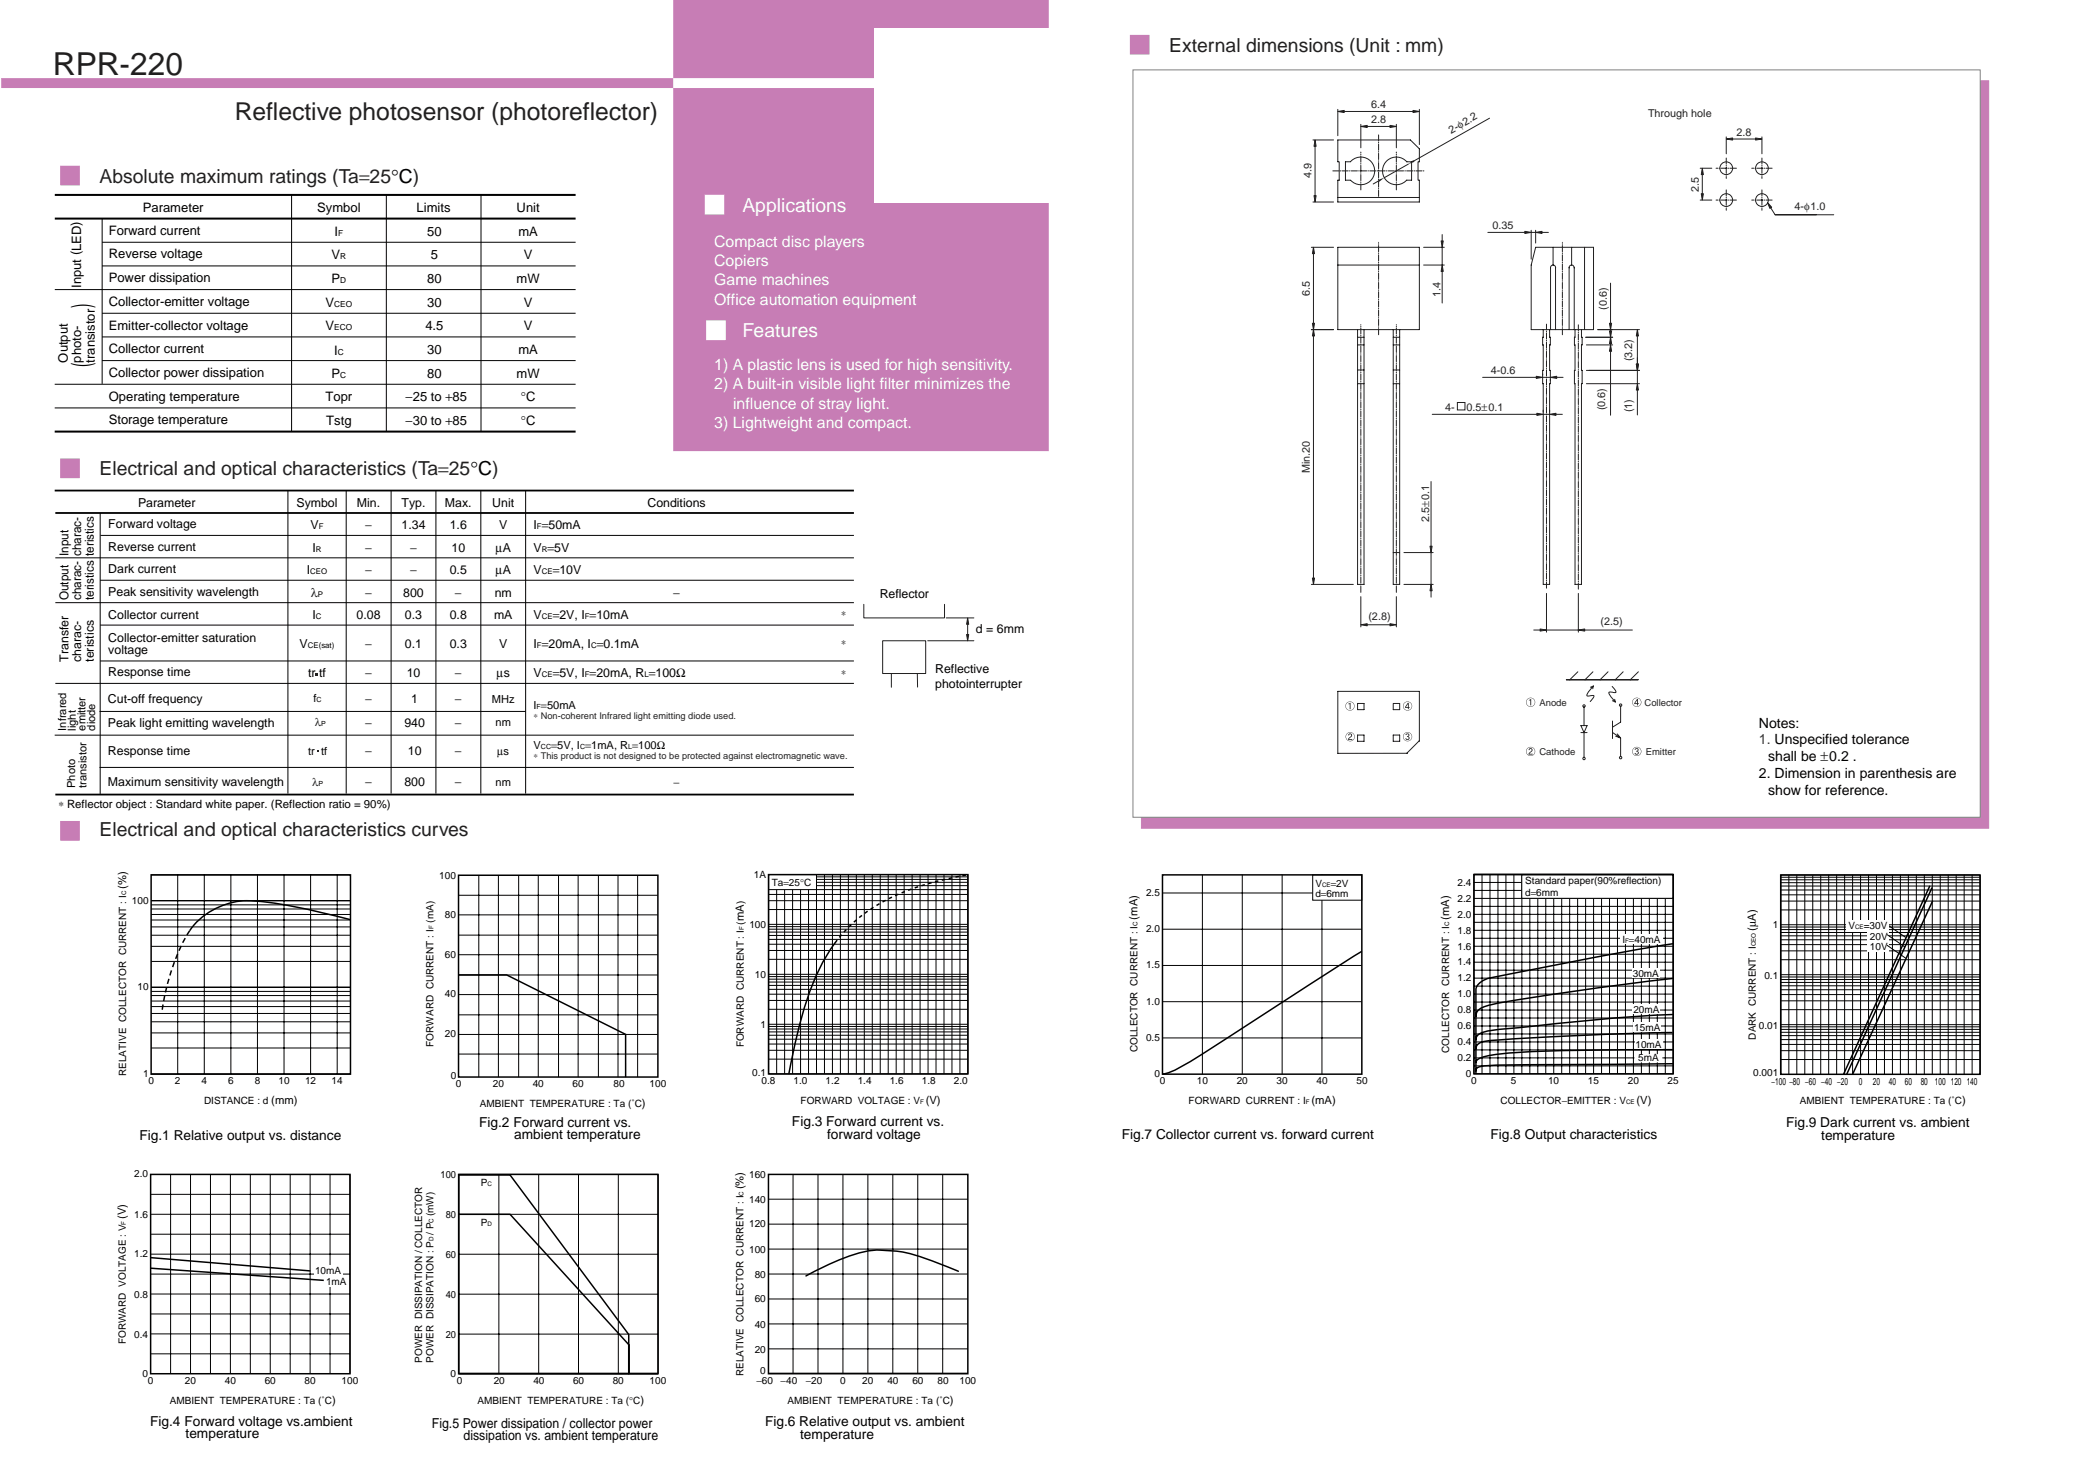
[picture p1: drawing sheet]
<svg xmlns="http://www.w3.org/2000/svg" width="420mm" height="297mm" viewBox="0 0 420 297" stroke-linecap="round" stroke-linejoin="round" font-family="sans-serif">
<path d="M.4 15.9h134.6v1.6h-134.6z" fill="#c77db5"/>
<path d="M.4 15.9h134.6v1.6h-134.6z" fill="none" stroke="#c77db5" stroke-width=".35"/>
<g fill="#c77db5" stroke="#c77db5" stroke-width=".35">
<path d="M135.3 -.1h75v90.5h-75z"/>
<path d="M12.2 33.4h3.6v3.6h-3.6z"/>
<path d="M12.2 92.2h3.6v3.6h-3.6z"/>
<path d="M12.2 164.9h3.6v3.6h-3.6z"/>
</g>
<g fill="#fff" stroke="#fff" stroke-width=".35">
<path d="M135.2 15.9h75.6v1.6h-75.6z"/>
<path d="M141.6 39.3h3.6v3.6h-3.6z"/>
<path d="M141.9 64.5h3.6v3.6h-3.6z"/>
</g>
<path d="M229 16.2h170v150h-170z" fill="#c77db5" stroke="#c77db5" stroke-width=".2"/>
<path d="M227.3 14h170v150h-170z" fill="#fff" stroke="#808285" stroke-width=".2"/>
<path d="M226.9 7.2h3.6v3.6h-3.6z" fill="#c77db5" stroke="#c77db5" stroke-width=".35"/>
<path d="M175.5 5.7h35v35h-35z" fill="#fff"/>
<g fill="#231f20">
<path d="M281.6 147.9a.85 .85 0 0 1 1.7 0 .85 .85 0 0 1-1.7 0zM281.5 147.9a.92 .92 0 0 0 1.8 0 .92 .92 0 0 0-1.8 0zM282.1 147.3l-.1 .2h.2a.21 .21 0 0 1 .3-.1 .21 .21 0 0 1 0 .3h-.2v.2h.2a.23 .23 0 0 1 .1 .4 .23 .23 0 0 1-.4-.1h-.2a.4 .4 0 0 0 .6 .3 .4 .4 0 0 0-.1-.7 .34 .34 0 0 0 .3-.5 .34 .34 0 0 0-.6-.1z"/>
<path d="M270.1 147.9a.85 .85 0 0 1 1.7 0 .85 .85 0 0 1-1.7 0zM270.6 147.3l-.1 .3h.2a.22 .22 0 0 1 .3-.2 .22 .22 0 0 1 0 .4l-.4 .4-.1 .3h.8v-.2h-.6l.3-.3a.42 .42 0 0 0 .3-.6 .42 .42 0 0 0-.7-.1zM270 147.9a.92 .92 0 0 0 1.8 0 .92 .92 0 0 0-1.8 0z"/>
<path d="M281.6 141.7a.85 .85 0 0 1 1.7 0 .85 .85 0 0 1-1.7 0zM281.5 141.7a.92 .92 0 0 0 1.8 0 .92 .92 0 0 0-1.8 0zM282.5 141.1l-.6 1h.6v.2h.2l.1-.4h-.1v-.8zM282.5 141.3v.6h-.4z"/>
<path d="M270 141.7a.85 .85 0 0 1 1.7 0 .85 .85 0 0 1-1.7 0zM270 141.7a.92 .92 0 0 0 1.8 0 .92 .92 0 0 0-1.8 0zM270.5 141.2v.1h.3v1h.2v-1.2z"/>
</g>
<g fill="none" stroke="#231f20" stroke-width=".2" stroke-dasharray="1.2 .2 .1 .2">
<path d="M267.4 34.3h18.4M273 38.1v-7.6M276.6 27.1v12.6M280.2 38.1v-7.6M346.4 31.7v4.1M346.4 38.1v4.1M348.4 33.8h-4.1M353.5 31.7v4.1M353.5 38.1v4.1M355.6 33.8h-4.1M348.4 40.2h-4.1M355.6 40.2h-4.1"/>
<path d="M276.6 67.2v-18.6M313.5 67.2v-18.6M273 118.9v-53.7M280.2 118.9v-53.7M310.3 118.1v-53M316.7 118.2v-53"/>
</g>
<path d="M276.6 36.3l-1.1 .6M282.6 32.9l-4.8 2.8M298.9 23.7l-15.2 8.6" fill="none" stroke="#231f20" stroke-width=".2"/>
<g fill="#231f20">
<path d="M276.5 36.1l1.3-.4-1 .8z"/>
<path d="M282.6 32.9l1-.8 .2 .4z"/>
<circle cx="282.6" cy="32.9" r=".01"/>
<circle cx="277.8" cy="35.7" r=".01"/>
</g>
<g fill="none" stroke="#231f20" stroke-width=".2">
<path d="M263.4 28.1h4.2M263.9 29.4v9.9M268.4 28.1h14.6l1.8 1.8v2.6h-.3v3.7h.3v4.3h-16.4v-4.3h.3v-3.7h-.3zM268.4 21.9v5.3M268.4 39.6h16.4M269.7 22.4h13.8M270.9 32.5h-.9v3.7h.9M271 32.5a2.78 2.78 0 0 1 4-.2 2.78 2.78 0 0 1 0 4 2.78 2.78 0 0 1-4-.1M273 25v4.7M274.3 25.4h4.6M280.2 25v4.7M282.3 32.5h.9v3.7h-.9"/>
<path d="M282.3 32.5a2.78 2.78 0 0 0-4-.2 2.78 2.78 0 0 0-.1 4 2.78 2.78 0 0 0 4.1-.2M284.8 21.9v7.1M341.1 33.8h2.4M341.6 35v3.9M346.4 27.5v3.4M347.6 27.9h4.7M353.5 27.5v3.4M263.1 49.6h4.5M263.4 40.5h4.2M263.5 50.9v14M268.4 49.6h16.4v16.6h-16.4zM268.4 53.2h16.4"/>
<path d="M285.6 49.6h4.2M285.6 53.2h4.2M289.4 47.1v1.3M289.4 49.6v3.6M289.4 54.5v6.3M298.5 46.6h7.5M307.2 46.2v5.8M307.2 46.6h.9M308.1 46.2v2.6M308.1 49.6h11.6v16.6h-12.5v-13zM309.4 46.6h1.3M311.1 53.7v12.5"/>
<path d="M311.6 49.6v3.6M312.1 53.7v12.5M312.1 53.8a.51 .51 0 0 0-.5-.6 .51 .51 0 0 0-.5 .6M314.8 53.7v12.5M315.3 49.6v3.6M315.8 53.8a.51 .51 0 0 0-.5-.6 .51 .51 0 0 0-.5 .6M315.9 53.7v12.5M317.9 49.6v16.6M323.2 56.8v8.1M341.1 40.2h2.4M355 41.2l1.2 1.9h11.7M356.2 43.1h8.3"/>
<path d="M263.1 66.2h4.5M263.5 67.4v48.6M272.4 66.2v51.1h1.3v-51.1M272.4 77h1.3M272.4 67.7h1.3M272.4 69.2h1.3M272.4 74.3h1.3M279.5 66.2v51.1h1.3v-51.1M279.5 77h1.3M279.5 67.7h1.3M279.5 69.2h1.3M279.5 74.3h1.3"/>
<path d="M297.5 75.7h10.7M309.5 75.7h1.6M309.6 66.2v1.5h-.1v1.5h.1v5.1h-.1v2.7h.1v40.3h1.3v-40.3h.2v-2.7h-.2v-5.1h.2v-1.5h-.2v-1.5M312.4 75.7h1.2M316 66.2v1.5h-.1v1.5h.1v5.1h-.1v2.7h.1v40.3h1.3v-40.3h.2v-2.7h-.2v-5.1h.2v-1.5h-.2v-1.5M318.2 67.7h5.4M318.3 74.3h10.7M318.3 77h10.7M318.3 69.2h5.3M320.6 66.2h8.4M323.2 65.1v5.1M323.2 70.5v12.8"/>
<path d="M328.5 67.4v5.7M328.5 74.3v2.7M328.5 78.3v5M287.1 96.6v13M287.4 83.2h21M309.6 83.2h1.3M312.2 83.2h1.3M263.1 117.3h8.4M273 119.7v6.1M279.5 110.9h1.3M280.2 119.7v6.1M281.7 117.3h5.9"/>
<path d="M281.7 110.9h5.9M287.1 110.9v6.4M287.1 118.6v1.2M310.3 119.1v7.8M316.7 119.1v7.8M274.3 125.4h4.6M307.7 126.5h1.3M310.3 126.5h6.4M314.3 136.4h14.4M316.6 134.8l-1.6 1.6M318 126.5h9.5M319.6 134.8l-1.6 1.6"/>
<path d="M319.7 137.7l-.2 .2a2.85 2.85 0 0 0-1.1 1.8l1.3-.1a1.2 1.2 0 0 1-.6 1.2M319.7 137.7l-.6 .2M319.7 137.7l-.1 .5M322.7 134.8l-1.6 1.6M323.5 137.8a1.38 1.38 0 0 1 .7 1.2l-1.2-.1a.45 .45 0 0 0 .1 .8l1 1.2M325.7 134.8l-1.6 1.6M328.7 136.4h-.1M328.7 134.8l-1.6 1.6M272.4 147.5h1.3v1.3h-1.3zM272.4 141.2h1.3v1.2h-1.3zM279.5 141.2h1.3v1.2h-1.3zM279.5 147.5h1.3v1.3h-1.3z"/>
<path d="M284.8 148.7l-2.5 2.5M284.8 148.8v-10h-16.4v12.4h14M317.2 147h1.2M317.8 147l.6-1.4h-1.2l.6 1.4v5M317.8 141.9v3.7M323.5 140.6l.6 .3M323.5 147l1.7 1.1-1-.3M323.5 144.7v3.5M324 140.4l.1 .5M324.5 147.3l.7 .8v3.8M325.2 141.7v3.2l-1.7 1"/>
<circle cx="346.4" cy="33.8" r="1.28"/>
<circle cx="353.5" cy="33.8" r="1.28"/>
<circle cx="346.4" cy="40.2" r="1.28"/>
<circle cx="353.5" cy="40.2" r="1.28"/>
<circle cx="317.8" cy="141.7" r=".24"/>
<circle cx="317.8" cy="152.2" r=".24"/>
<circle cx="325.2" cy="141.5" r=".24"/>
<circle cx="325.2" cy="152.1" r=".24"/>
</g>
<g fill="#231f20" stroke="#231f20" stroke-width=".2">
<path d="M346.4 27.9l1.2-.2v.4z"/>
<path d="M352.3 27.7l1.2 .2-1.2 .2z"/>
<path d="M341.6 33.8l.2 1.2h-.4z"/>
<path d="M341.4 38.9h.4l-.2 1.3z"/>
<path d="M268.4 22.4l1.3-.2v.4z"/>
<path d="M283.5 22.2l1.3 .2-1.3 .2z"/>
<path d="M273 25.4l1.3-.2v.4z"/>
<path d="M278.9 25.2l1.3 .2-1.3 .2z"/>
<path d="M263.9 28.1l.2 1.3h-.4z"/>
<path d="M263.7 39.3h.4l-.2 1.2z"/>
<path d="M308.1 46.6l1.3-.2v.5z"/>
<path d="M306 46.4l1.2 .2-1.2 .3z"/>
<path d="M289.2 48.4h.4l-.2 1.2z"/>
<path d="M289.4 53.2l.2 1.3h-.4z"/>
<path d="M263.5 66.2l.3 1.2h-.5z"/>
<path d="M263.3 116h.5l-.3 1.3z"/>
<path d="M263.3 64.9h.5l-.3 1.3z"/>
<path d="M263.5 49.6l.3 1.3h-.5z"/>
<path d="M310.9 83.2l1.3-.3v.5z"/>
<path d="M308.4 82.9l1.2 .3-1.2 .2z"/>
<path d="M311.1 75.7l1.3-.2v.4z"/>
<path d="M308.2 75.5l1.3 .2-1.3 .2z"/>
<path d="M328.3 73.1h.5l-.3 1.2z"/>
<path d="M328.5 77l.3 1.3h-.5z"/>
<path d="M328.5 66.2l.3 1.2h-.5z"/>
<path d="M322.9 66.4h.5l-.2 1.3z"/>
<path d="M323.2 69.2l.2 1.3h-.5z"/>
<path d="M323.2 67.7l.2 1.3h-.5z"/>
<path d="M322.9 64.9h.5l-.2 1.3z"/>
<path d="M309 126.2l1.3 .3-1.3 .2z"/>
<path d="M316.7 126.5l1.3-.3v.5z"/>
<path d="M287.1 117.3l.3 1.3h-.5z"/>
<path d="M286.9 109.6h.5l-.3 1.3z"/>
<path d="M273 125.4l1.3-.2v.4z"/>
<path d="M278.9 125.2l1.3 .2-1.3 .2z"/>
<path d="M354.6 40.6l.9 1-.4 .2z"/>
</g>
<g fill="#231f20">
<path d="M306.3 140.9a.85 .85 0 0 1 1.7 0 .85 .85 0 0 1-1.7 0zM306.2 140.9a.92 .92 0 0 0 1.8 0 .92 .92 0 0 0-1.8 0zM306.8 140.5v.1h.3v1h.1v-1.3z"/>
<path d="M327.6 140.9a.85 .85 0 0 1 1.7 0 .85 .85 0 0 1-1.7 0zM327.5 140.9a.92 .92 0 0 0 1.8 0 .92 .92 0 0 0-1.8 0zM328.5 140.3l-.6 1h.6v.3h.2l.1-.5h-.1v-.8zM328.5 140.5v.6h-.4z"/>
<path d="M306.3 150.8a.85 .85 0 0 1 1.7 0 .85 .85 0 0 1-1.7 0zM306.8 150.3l-.1 .3h.2a.22 .22 0 0 1 .3-.3 .22 .22 0 0 1 0 .4l-.4 .4-.1 .3h.8v-.1h-.6l.3-.3a.42 .42 0 0 0 .3-.6 .42 .42 0 0 0-.7-.1zM306.2 150.8a.92 .92 0 0 0 1.8 0 .92 .92 0 0 0-1.8 0z"/>
<path d="M327.6 150.8a.85 .85 0 0 1 1.7 0 .85 .85 0 0 1-1.7 0zM327.5 150.8a.92 .92 0 0 0 1.8 0 .92 .92 0 0 0-1.8 0zM328.1 150.3l-.1 .2h.2a.21 .21 0 0 1 .3-.2 .21 .21 0 0 1 0 .4h-.2v.1l.2 .1a.23 .23 0 0 1 .1 .4 .23 .23 0 0 1-.4-.2h-.2a.4 .4 0 0 0 .6 .4 .4 .4 0 0 0-.1-.7 .34 .34 0 0 0 .2-.5 .34 .34 0 0 0-.5-.1z"/>
</g>
<path d="M292.4 80.8h1.5v1.5h-1.5z" fill="none" stroke="#231f20" stroke-width=".2"/>
<g fill="none" stroke="#000" stroke-width=".3">
<path d="M92 175.7h40v40.5h-40zM154.2 175.5h40v40h-40zM295.7 175.5h40v40h-40zM295.7 175.5h40M335.7 175.5v40M92 195.7h9.7l23.8 11.9v8.6M167.5 189.3a49.6 49.6 0 0 0-7.5 18.3l-1.7 7.9M335.6 196.4a592.6 592.6 0 0 0-36.1 5.2 5.3 5.3 0 0 0-3.1 1.5l-.3 .9M335.7 189.4a961.4 961.4 0 0 0-37.3 7 3.1 3.1 0 0 0-2.3 2.2v16.8M335.5 207.2a557.9 557.9 0 0 0-37.8 1.8 1.61 1.61 0 0 0-1.6 1.5M335.6 203.6a586.7 586.7 0 0 0-36.9 3.3 3.2 3.2 0 0 0-2.4 1.2l-.2 .5M335.7 210.7h-11.9a204.2 204.2 0 0 0-24.6 1.1 5.1 5.1 0 0 0-3 1.1l-.1 .3"/>
<path d="M335.7 213.5l-27.5 .2a65 65 0 0 0-11.5 .5 .71 .71 0 0 0-.6 .7M92 235.8h10.3l23.9 32v7.9v-5.8l-23.9-26.2h-10.3M92 235.7h40v40h-40zM154.2 235.7h40v40h-40zM192.3 255.1a52.8 52.8 0 0 0-11.7-3.9l-.8-.1a18.4 18.4 0 0 0-11 1.6l-3.7 1.6-3.4 1.8"/>
</g>
<g fill="none" stroke="#000" stroke-width=".2">
<path d="M92 179.7h40M96.1 175.7v40.5M100 175.7v40.5M104.1 175.7v40.5M108 175.7v40.5M112.1 175.7v40.5M116 175.7v40.5M120.1 175.7v40.5M124 175.7v40.5M127.9 175.7v40.5M154.2 179.5h40M154.2 178.5h40"/>
<path d="M154.2 175.5h40M154.2 175.5v40M155.8 178.6v36.9M157.4 178.6v36.9M159 178.6v36.9M160.6 178.6v36.9M162.2 178.6v36.9M163.8 177.8h30.4M163.8 177.1h30.4M163.8 176.5h30.4M163.8 176h30.4M163.8 175.5v40"/>
<path d="M165.4 175.5v40M167 175.5v40M168.6 175.5v40M170.2 175.5v40M171.8 175.5v40M173.4 175.5v40M175 175.5v40M176.6 175.5v40M178.2 175.5v40M179.8 175.5v40M181.4 175.5v40M183 175.5v40"/>
<path d="M184.6 175.5v40M186.2 175.5v40M187.8 175.5v40M189.4 175.5v40M191 175.5v40M192.6 175.5v40M194.2 175.5v40M295.7 177.1h39.8M295.7 178.7h39.8M295.8 175.5v40M297.4 175.6v39.9M299 175.6v39.9"/>
<path d="M300.6 175.6v39.9M302.2 175.6v39.9M303.8 175.6v39.9M305.4 175.5v40M307 175.5v40M308.6 175.5v40M310.2 175.5v40M311.8 175.5v40M313.4 175.5v40M315 175.5v40M316.6 175.5v40M318.2 175.5v40"/>
<path d="M319.8 175.5v40M321.3 175.5v40M322.9 175.5v40M324.5 175.5v40M326.1 175.5v40M327.7 175.5v40M329.3 175.5v40M330.9 175.5v40M332.5 175.5v40M334.1 175.5v40M92 183.6h40M92 191.6h40"/>
<path d="M92 187.7h40M92 199.6h40M92 195.7h40M154.2 192.5h40M154.2 190.8h40M154.2 189.5h40M154.2 188.5h40M154.2 187.7h40M154.2 187.1h40M154.2 186.5h40M154.2 186h40M154.2 185.5h40"/>
<path d="M154.2 182.5h40M154.2 180.8h40M154.2 199.5h40M154.2 198.6h40M154.2 197.8h40M154.2 197.1h40M154.2 196.5h40M154.2 196h40M154.2 195.5h40M295.7 180.3h40M295.7 181.9h40M295.7 183.5h40"/>
<path d="M295.7 185.1h40M295.7 186.7h40M295.7 188.3h40M295.7 189.9h40M295.7 191.5h40M295.7 193.1h40M295.7 194.7h40M295.7 196.3h40M295.7 197.9h40M295.7 199.5h40M92 207.6h40M92 211.6h40"/>
<path d="M92 203.7h40M154.2 215.5h40M154.2 212.6h40M154.2 210.8h40M154.2 209.5h40M154.2 208.6h40M154.2 207.8h40M154.2 207.1h40M154.2 206.5h40M154.2 206h40M154.2 202.6h40M154.2 205.6h40"/>
<path d="M154.2 200.8h40M295.7 215.5h40M295.7 201.1h40M295.7 202.7h40M295.7 204.3h40M295.7 205.9h40M295.7 207.5h40M295.7 209.1h40M295.7 210.7h40M295.7 212.3h40M295.7 213.9h40M92 235.7h40"/>
<path d="M92.1 235.7v40M100.1 235.7v40M108.1 235.7v40M116.1 235.7v40M124.1 235.7v40M132.1 235.7v40M159.1 235.7v40M164.1 235.7v40M169.1 235.7v40M174.1 235.7v40M179.1 235.7v40M184.1 235.7v40"/>
<path d="M189.2 235.7v40M92 259.7h40M92 251.7h40M92 243.7h40M154.2 255.7h40M154.2 250.7h40M154.2 245.7h40M154.2 240.7h40M92 275.6h40M92 275.8h40M92 267.8h40M154.2 275.6h40"/>
<path d="M154.2 270.7h40M154.2 265.7h40M154.2 260.7h40"/>
</g>
<path d="M167.5 189.3a31.7 31.7 0 0 1 16.1-11.1l6-1.7 4.5-.9" fill="none" stroke="#000" stroke-width=".3" stroke-dasharray=".7 .7" stroke-linecap="butt"/>
<g fill="#fff">
<path d="M327.4 194.4h5.6v1.9h-5.6z"/>
<path d="M327.6 201.5h5.6v2h-5.6z"/>
<path d="M327.7 205.1h5.6v1.9h-5.6z"/>
<path d="M328 208.5h5.6v2h-5.6z"/>
<path d="M327.9 211.6h5.6l.1 1.6h-5.6z"/>
<path d="M325.1 187.5h8.5v2h-8.5z"/>
</g>
<path d="M305.3 175.6h30.3v4.7h-30.3z" fill="#fff" stroke="#000" stroke-width=".2"/>
<path d="M357.3 175.6h40v40h-40zM387.2 177.9l-17.3 37.7M387.6 178.2l-17.1 37.4M387.8 180.9l-16.1 34.7" fill="none" stroke="#000" stroke-width=".3"/>
<g fill="none" stroke="#000" stroke-width=".2">
<path d="M357.3 179.6h40M357.3 178.6h40M357.3 175.6h40v40M357.3 177.8h40M357.3 177.2h40M357.3 176.6h40M357.3 176.1h40M357.3 175.6v40M358.9 175.7v39.9M360.5 175.7v39.9M362.1 175.7v39.9M363.7 175.7v39.9"/>
<path d="M365.3 175.7v39.9M366.9 175.6v40M368.5 175.6v40M370.1 175.6v40M371.7 175.6v40M373.3 175.6v40M374.9 175.6v40M376.5 175.6v40M378.1 175.6v40M379.7 175.6v40M381.3 175.6v40M382.9 175.6v40"/>
<path d="M384.5 175.6v40M386.1 175.6v40M387.7 175.6v40M389.3 175.6v40M390.9 175.6v40M392.5 175.6v40M394.1 175.6v40M395.7 175.6v40M357.3 192.6h40M357.3 190.8h40M357.3 189.6h40M357.3 188.6h40"/>
<path d="M357.3 187.8h40M357.3 187.2h40M357.3 186.6h40M357.3 186.1h40M357.3 185.6h40M357.3 182.6h40M357.3 180.8h40M357.3 199.6h40M357.3 198.6h40M357.3 197.8h40M357.3 197.2h40M357.3 196.6h40"/>
<path d="M357.3 196.1h40M357.3 195.6h40M378.6 185.5l3.8 2.6M357.3 212.6h40M357.3 210.9h40M357.3 209.6h40M357.3 208.6h40M357.3 207.9h40M357.3 207.2h40M357.3 206.6h40M357.3 206.1h40M357.3 202.6h40"/>
<path d="M357.3 205.7h40M357.3 200.9h40"/>
</g>
<g fill="#fff">
<path d="M374.7 186.9h4.3v1.9h-4.3z"/>
<path d="M374.7 188.8h4.3v2.2h-4.3z"/>
<path d="M370.5 184.6h8.5v2.3h-8.5z"/>
</g>
<g fill="none" stroke="#000" stroke-width=".2">
<path d="M30.3 175.6h39.9M35.7 175.5v40M41 175.5v40M46.3 175.5v40M51.7 175.5v40M57 175.5v40M62.3 175.5v40M67.7 175.5v40M30.3 198.1h39.9M30.3 199h39.9M30.3 199.8h39.9M30.3 180.8h39.9"/>
<path d="M30.3 181.6h39.9M30.3 182.4h39.9M30.3 183.5h39.9M30.3 184.6h39.9M30.3 186h39.9M30.3 187.7h39.9M30.3 189.9h39.9M30.3 193h39.9M378.6 187.6l3.6 2.5M378.6 189.7l3.8 2.6M30.3 200.9h39.9M30.3 202h39.9"/>
<path d="M30.3 203.4h39.9M30.3 205.1h39.9M30.3 207.3h39.9M30.3 210.3h39.9M30.3 215.5h39.9M30.2 239.7h40M34.2 235.7v39.9M38.2 235.7v39.9M42.2 235.7v39.9M46.2 235.7v40M50.2 235.7v40M54.2 235.7v40"/>
<path d="M58.2 235.7v40M62.2 235.7v40M66.2 235.8v39.9M70.2 235.7v40M30.2 243.7h40M30.2 247.7h40M30.2 251.7h40M30.2 255.7h40M30.2 259.7h40M30.2 263.7h40M30.3 267.7h39.9M30.3 271.7h39.9"/>
</g>
<path d="M30.3 175.6h40v40h-40zM70.3 184.6l-3.3-.9a84.6 84.6 0 0 0-17.6-2.9 14.5 14.5 0 0 0-11.3 6M30.2 235.7h40v40h-40zM30.3 254.5l34.5 2.5M30.3 252.4l31.8 2.7" fill="none" stroke="#000" stroke-width=".3"/>
<path d="M38.1 186.8a41.7 41.7 0 0 0-5.6 16.2" fill="none" stroke="#000" stroke-width=".3" stroke-dasharray="1.1 .7" stroke-linecap="butt"/>
<g fill="#fff">
<path d="M63 254h5.7v2.1h-5.7z"/>
<path d="M65.3 256.2h4.4v2.1h-4.4z"/>
</g>
<path d="M233.3 179.2h39.9M241.3 175.6v40M249.3 175.5v40.1M257.3 175.5v40.1M265.2 175.5v40.1M233.3 186.5h39.9M233.3 193.8h39.9M233.3 201h39.9M233.3 208.3h39.9" fill="none" stroke="#000" stroke-width=".2"/>
<path d="M263.4 175.6h9.9v5.1h-9.9z" fill="#fff" stroke="#000" stroke-width=".2"/>
<path d="M233.3 175.6h40v40h-40zM273.3 190.9l-12.5 8a621.9 621.9 0 0 1-24.1 15.4l-2.2 1-1.2 .3" fill="none" stroke="#000" stroke-width=".3"/>
<path d="M11 98.5h160.3" fill="none" stroke="#000" stroke-width=".36"/>
<g fill="#fff" stroke="#000" stroke-width=".2">
<path d="M57.8 98.5v60.8z"/>
<path d="M69.5 98.5v60.8z"/>
<path d="M78.5 98.5v60.8z"/>
<path d="M87.5 98.5v60.8z"/>
<path d="M96.5 98.5v60.8z"/>
<path d="M105.5 98.5v60.8z"/>
</g>
<path d="M11.1 103h160.2" fill="none" stroke="#000" stroke-width=".36"/>
<g fill="#fff" stroke="#000" stroke-width=".2">
<path d="M20.2 107.5h151.1z"/>
<path d="M11.1 112h160.2z"/>
<path d="M20.1 116.5h151.2z"/>
<path d="M11.1 121h160.2z"/>
<path d="M20.1 125.5h151.2z"/>
<path d="M20.1 132.7h151.2z"/>
</g>
<path d="M11.1 159.5h160.2z" fill="#fff" stroke="#000" stroke-width=".36"/>
<path d="M20.1 103v56.3" fill="none" stroke="#000" stroke-width=".2"/>
<path d="M63.3 135.1h.4v.4h-.4z" fill="#231f20"/>
<g fill="#fff" stroke="#000" stroke-width=".2">
<path d="M11 147.5h160.3z"/>
<path d="M20 142.8h85.5z"/>
<path d="M20 154h151.3z"/>
</g>
<path d="M63.6 150.6h.3v.3h-.3z" fill="#231f20"/>
<path d="M11.1 137.2h160.2z" fill="#fff" stroke="#000" stroke-width=".2"/>
<path d="M11 39.1h104.5" fill="none" stroke="#000" stroke-width=".4"/>
<g fill="#fff" stroke="#000" stroke-width=".2">
<path d="M58.5 39.1v47.5z"/>
<path d="M77.5 39.1v47.5z"/>
<path d="M96.5 39.1v47.5z"/>
</g>
<path d="M11 43.9h104.5" fill="none" stroke="#000" stroke-width=".4"/>
<g fill="#fff" stroke="#000" stroke-width=".2">
<path d="M20.5 48.6h95z"/>
<path d="M20.5 53.4h95z"/>
<path d="M11 58.1h104.5z"/>
<path d="M20.5 62.9h95z"/>
<path d="M20.5 67.6h95z"/>
<path d="M20.5 72.4h95z"/>
<path d="M11 77.1h104.5z"/>
<path d="M11 81.9h104.5z"/>
</g>
<path d="M11 86.6h104.5z" fill="#fff" stroke="#000" stroke-width=".4"/>
<path d="M20.5 43.9v33.1" fill="none" stroke="#000" stroke-width=".2"/>
<path d="M173.3 121.3v2.7h16.2v-2.7M177.1 128.6h8.6v6.6h-8.6zM178.9 135.3v2.6M184.1 135.3v2.6M186.1 128.6h9.3M189.9 124h5.5M194.2 125.3v2" fill="none" stroke="#231f20" stroke-width=".2"/>
<g fill="#231f20" stroke="#231f20" stroke-width=".2">
<path d="M193.9 127.3h.5l-.2 1.3z"/>
<path d="M194.2 124l.2 1.3h-.5z"/>
</g>
<text font-size="6.3" fill="#231f20" x="10.6" y="15">RPR-220</text>
<g font-size="5.2">
<text x="18.1" y="61.9" transform="rotate(-90 18.1 61.9)">)</text>
<text x="18.1" y="73.6" transform="rotate(-90 18.1 73.6)">(</text>
</g>
<text font-size="4.9" fill="#231f20" x="47.1" y="24.1">Reflective photosensor (photoreflector)</text>
<g font-size="3.9" fill="#231f20">
<text x="234.6" y="10.4">External dimensions (Unit : mm)</text>
<text x="20" y="36.6">Absolute maximum ratings (Ta=25°C)</text>
<text x="20" y="95.4">Electrical and optical characteristics (Ta=25°C)</text>
<text x="20" y="167.8">Electrical and optical characteristics curves</text>
</g>
<g font-size="3.9" fill="#fff">
<text x="149" y="42.5">Applications</text>
<text x="149" y="67.7">Features</text>
</g>
<g font-size="3.2" fill="#fff">
<text x="143.3" y="49.5">Compact disc players</text>
<text x="143.3" y="53.4">Copiers</text>
<text x="143.3" y="57.3">Game machines</text>
<text x="143.3" y="61.1">Office automation equipment</text>
<text x="143.3" y="74.3">1) A plastic lens is used for high sensitivity.</text>
<text x="143.3" y="78.1">2) A built-in visible light filter minimizes the</text>
<text x="147.1" y="82">influence of stray light.</text>
<text x="143.3" y="85.9">3) Lightweight and compact.</text>
</g>
<g font-size="2.8">
<text x="352.9" y="146.1">Notes:</text>
<text x="354.8" y="152.8">shall be ±0.2 .</text>
<text x="352.9" y="156.1">2. Dimension in parenthesis are</text>
<text x="354.8" y="159.5">show for reference.</text>
</g>
<text font-size="2.8" fill="#363639" x="352.9" y="149.4">1. Unspecified tolerance</text>
<g font-size="2.7">
<text x="96.1" y="226.1">Fig.2 Forward current vs.</text>
<text x="158.9" y="226.1">Fig.3 Forward current vs.</text>
<text x="358.4" y="226.3">Fig.9 Dark current vs. ambient</text>
<text x="28" y="228.8">Fig.1 Relative output vs. distance</text>
<text x="103.2" y="228.6">ambient temperature</text>
<text x="166" y="228.5">forward voltage</text>
<text x="225.1" y="228.5">Fig.7 Collector current vs. forward current</text>
<text x="299.1" y="228.6">Fig.8 Output characteristics</text>
<text x="365.4" y="228.7">temperature</text>
<text x="30.1" y="286.2">Fig.4 Forward voltage vs.ambient</text>
<text x="86.7" y="286.5">Fig.5 Power dissipation / collector power</text>
<text x="153.5" y="286.3">Fig.6 Relative output vs. ambient</text>
<text x="37.2" y="288.6">temperature</text>
<text x="93" y="289">dissipation vs. ambient temperature</text>
<text x="160.6" y="288.8">temperature</text>
</g>
<g font-size="2.6">
<text x="21.8" y="47.1">Forward current</text>
<text x="28.7" y="42.6">Parameter</text>
<text x="63.6" y="42.6">Symbol</text>
<text x="67.1" y="47.3">I</text>
<text x="83.6" y="42.6">Limits</text>
<text x="85.7" y="47.3">50</text>
<text x="103.7" y="42.6">Unit</text>
<text x="104" y="47.3">mA</text>
<text x="21.8" y="51.9">Reverse voltage</text>
<text x="66.5" y="52.1">V</text>
<text x="86.4" y="52.1">5</text>
<text x="105.1" y="52.1">V</text>
<text x="16.3" y="57.8" transform="rotate(-90 16.3 57.8)">Input (LED)</text>
<text x="21.8" y="56.6">Power dissipation</text>
<text x="66.5" y="56.8">P</text>
<text x="85.7" y="56.8">80</text>
<text x="103.7" y="56.8">mW</text>
<text x="21.8" y="61.4">Collector-emitter voltage</text>
<text x="65.3" y="61.6">V</text>
<text x="85.7" y="61.6">30</text>
<text x="105.1" y="61.6">V</text>
<text x="21.8" y="66.2">Emitter-collector voltage</text>
<text x="21.8" y="70.9">Collector current</text>
<text x="65.3" y="66.3">V</text>
<text x="67" y="71.2">I</text>
<text x="85.4" y="66.3">4.5</text>
<text x="85.7" y="71.1">30</text>
<text x="104" y="71.1">mA</text>
<text x="105.1" y="66.3">V</text>
<text x="13.6" y="72.8" transform="rotate(-90 13.6 72.8)">Output</text>
<text x="16.3" y="72.8" transform="rotate(-90 16.3 72.8)">photo-</text>
<text x="19" y="72.8" transform="rotate(-90 19 72.8)">transistor</text>
<text x="21.8" y="75.7">Collector power dissipation</text>
<text x="66.5" y="75.8">P</text>
<text x="85.7" y="75.8">80</text>
<text x="103.7" y="75.8">mW</text>
<text x="21.8" y="80.4">Operating temperature</text>
<text x="65.3" y="80.6">Topr</text>
<text x="81.4" y="80.6">−25 to +85</text>
<text x="104.5" y="80.6">°C</text>
<text x="21.8" y="85.2">Storage temperature</text>
<text x="65.5" y="85.3">Tstg</text>
<text x="81.4" y="85.3">−30 to +85</text>
<text x="104.5" y="85.3">°C</text>
</g>
<g font-size="2.5">
<text x="27.7" y="101.7">Parameter</text>
<text x="59.5" y="101.7">Symbol</text>
<text x="71.6" y="101.7">Min.</text>
<text x="80.6" y="101.7">Typ.</text>
<text x="89.3" y="101.7">Max.</text>
<text x="98.8" y="101.7">Unit</text>
<text x="129.9" y="101.7">Conditions</text>
<text x="21.7" y="106">Forward voltage</text>
<text x="62.3" y="106.2">V</text>
<text x="73.3" y="106.2">−</text>
<text x="80.6" y="106.2">1.34</text>
<text x="90.2" y="106.2">1.6</text>
<text x="100.2" y="106.2">V</text>
<text x="107.1" y="106.2">I =50mA</text>
<text x="13.8" y="111.6" transform="rotate(-90 13.8 111.6)">Input</text>
<text x="16.3" y="111.6" transform="rotate(-90 16.3 111.6)">charac-</text>
<text x="18.8" y="111.6" transform="rotate(-90 18.8 111.6)">teristics</text>
<text x="21.7" y="110.5">Reverse current</text>
<text x="62.7" y="110.7">I</text>
<text x="73.3" y="110.7">−</text>
<text x="82.3" y="110.7">−</text>
<text x="90.6" y="110.7">10</text>
<text x="99.4" y="110.7">µA</text>
<text x="107.1" y="110.7">V =5V</text>
<text x="21.7" y="115.1">Dark current</text>
<text x="21.7" y="119.6">Peak sensitivity wavelength</text>
<text x="61.6" y="115.2">I</text>
<text x="73.3" y="115.2">−</text>
<text x="73.3" y="119.7">−</text>
<text x="80.9" y="119.7">800</text>
<text x="82.3" y="115.2">−</text>
<text x="90.2" y="115.2">0.5</text>
<text x="91.3" y="119.7">−</text>
<text x="99.3" y="119.7">nm</text>
<text x="99.4" y="115.2">µA</text>
<text x="107.1" y="115.2">V</text>
<text x="110.9" y="115.2">=10V</text>
<text x="135.1" y="119.7">−</text>
<text x="13.8" y="120.5" transform="rotate(-90 13.8 120.5)">Output</text>
<text x="16.3" y="120.5" transform="rotate(-90 16.3 120.5)">charac-</text>
<text x="18.8" y="120.5" transform="rotate(-90 18.8 120.5)">teristics</text>
<text x="21.7" y="124.2">Collector current</text>
<text x="62.7" y="124.2">I</text>
<text x="71.6" y="124.2">0.08</text>
<text x="81.3" y="124.2">0.3</text>
<text x="90.2" y="124.2">0.8</text>
<text x="99.1" y="124.2">mA</text>
<text x="107.1" y="124.2">V</text>
<text x="110.9" y="124.2">=2V, I =10mA</text>
<text x="176.5" y="120.1">Reflector</text>
<text x="21.7" y="128.8">Collector-emitter saturation</text>
<text x="21.7" y="131.3">voltage</text>
<text x="60.1" y="130.1">V</text>
<text x="73.3" y="130.1">−</text>
<text x="81.3" y="130.1">0.1</text>
<text x="90.2" y="130.1">0.3</text>
<text x="100.2" y="130.1">V</text>
<text x="107.1" y="130.1">I =20mA, I =0.1mA</text>
<text x="195.8" y="127">d = 6mm</text>
<text x="13.8" y="132.8" transform="rotate(-90 13.8 132.8)">Transfer</text>
<text x="16.3" y="132.8" transform="rotate(-90 16.3 132.8)">charac-</text>
<text x="18.8" y="132.8" transform="rotate(-90 18.8 132.8)">teristics</text>
<text x="21.7" y="135.8">Response time</text>
<text x="61.8" y="135.9">tr tf</text>
<text x="73.3" y="135.9">−</text>
<text x="81.6" y="135.9">10</text>
<text x="91.3" y="135.9">−</text>
<text x="99.6" y="135.9">µs</text>
<text x="107.1" y="135.9">V</text>
<text x="110.9" y="135.9">=5V, I =20mA, R =100Ω</text>
<text x="187.6" y="135">Reflective</text>
<text x="21.7" y="141.1">Cut-off frequency</text>
<text x="73.3" y="141.2">−</text>
<text x="82.5" y="141.2">1</text>
<text x="91.3" y="141.2">−</text>
<text x="187.6" y="138">photointerrupter</text>
<text x="21.7" y="145.9">Peak light emitting wavelength</text>
<text x="73.3" y="145.8">−</text>
<text x="81.1" y="145.8">940</text>
<text x="91.3" y="145.8">−</text>
<text x="21.7" y="151.6">Response time</text>
<text x="73.3" y="151.6">−</text>
<text x="81.8" y="151.6">10</text>
<text x="91.3" y="151.6">−</text>
<text x="21.7" y="157.8">Maximum sensitivity wavelength</text>
<text x="73.3" y="157.8">−</text>
<text x="81.1" y="157.8">800</text>
<text x="91.3" y="157.8">−</text>
</g>
<text font-size="2.5" fill="#231f20" x="62.4" y="119.7">λ</text>
<g font-size="2.3">
<text x="11.7" y="162.1">∗ Reflector object : Standard white paper. (Reflection ratio = 90%)</text>
<text x="352.3" y="186.9" transform="rotate(-90 352.3 186.9)">(µA)</text>
<text x="328.4" y="221.5">(V)</text>
</g>
<g font-size="2.2" fill="#231f20">
<text x="275.1" y="21.7">6.4</text>
<text x="330.7" y="23.5">Through hole</text>
<text x="275.1" y="24.7">2.8</text>
<text x="291.2" y="26.9" transform="rotate(-29 291.2 26.9)">2-φ2.2</text>
<text x="348.4" y="27.2">2.8</text>
<text x="263.2" y="35.8" transform="rotate(-90 263.2 35.8)">4.9</text>
<text x="340.9" y="38.5" transform="rotate(-90 340.9 38.5)">2.5</text>
<text x="299.5" y="45.9">0.35</text>
<text x="360.1" y="42.2">4-φ1.0</text>
<text x="262.8" y="59.4" transform="rotate(-90 262.8 59.4)">6.5</text>
<text x="289" y="59.7" transform="rotate(-90 289 59.7)">1.4</text>
<text x="322.4" y="62.2" transform="rotate(-90 322.4 62.2)">(0.6)</text>
<text x="299.1" y="75">4-0.6</text>
<text x="327.5" y="72.5" transform="rotate(-90 327.5 72.5)">(3.2)</text>
<text x="289.9" y="82.4">4-</text>
<text x="294.3" y="82.4">0.5±0.1</text>
<text x="322.1" y="82.3" transform="rotate(-90 322.1 82.3)">(0.6)</text>
<text x="327.5" y="82.7" transform="rotate(-90 327.5 82.7)">(1)</text>
<text x="262.8" y="95" transform="rotate(-90 262.8 95)">Min.20</text>
<text x="286.8" y="104.8" transform="rotate(-90 286.8 104.8)">2.5±0.1</text>
<text x="274.6" y="124.4">(2.8)</text>
<text x="321.2" y="125.5">(2.5)</text>
<text x="63.2" y="145.7">λ</text>
<text x="62.6" y="157.7">λ</text>
</g>
<g font-size="2.2">
<text x="62.9" y="140.9">f</text>
<text x="98.7" y="141.2">MHz</text>
<text x="107.1" y="142.4">I =50mA</text>
<text x="13.3" y="146.6" transform="rotate(-90 13.3 146.6)">Infrared</text>
<text x="15.2" y="146.6" transform="rotate(-90 15.2 146.6)">light</text>
<text x="17.2" y="146.6" transform="rotate(-90 17.2 146.6)">emitter</text>
<text x="19.1" y="146.6" transform="rotate(-90 19.1 146.6)">diode</text>
<text x="99.4" y="145.7">nm</text>
<text x="61.8" y="151.5">tr tf</text>
<text x="99.8" y="151.5">µs</text>
<text x="107.1" y="150.3">V</text>
<text x="110.6" y="150.3">=5V, I =1mA, R =100Ω</text>
<text x="15.1" y="158.1" transform="rotate(-90 15.1 158.1)">Photo</text>
<text x="17.3" y="158.1" transform="rotate(-90 17.3 158.1)">transistor</text>
<text x="99.4" y="157.7">nm</text>
<text x="135.1" y="157.7">−</text>
</g>
<g font-size="2.1">
<text x="168.8" y="123.9">∗</text>
<text x="168.8" y="129.7">∗</text>
<text x="168.8" y="135.7">∗</text>
</g>
<g font-size="2">
<text x="88.2" y="176.3">100</text>
<text x="151.3" y="176.2">1A</text>
<text x="154.9" y="177.8">Ta=25°C</text>
<text x="230" y="179.8">2.5</text>
<text x="263.9" y="177.9">V</text>
<text x="267" y="177.9">=2V</text>
<text x="292.4" y="177.8">2.4</text>
<text x="306" y="177.4">Standard paper(90%reflection)</text>
<text x="306" y="179.8">d</text>
<text x="307.1" y="179.8">=6mm</text>
<text x="26.5" y="181.3">100</text>
<text x="89.3" y="184.3">80</text>
<text x="263.9" y="180.1">d=6mm</text>
<text x="292.4" y="181">2.2</text>
<text x="292.4" y="184.2">2.0</text>
<text x="150.4" y="186.3">100</text>
<text x="230" y="187.1">2.0</text>
<text x="292.4" y="187.4">1.8</text>
<text x="292.4" y="190.6">1.6</text>
<text x="325.5" y="189.3">I</text>
<text x="326.8" y="189.3">=</text>
<text x="328" y="189.3">40mA</text>
<text x="355.7" y="186.3">1</text>
<text x="370.9" y="186.4">V</text>
<text x="374" y="186.4">=30V</text>
<text x="375.2" y="188.6">20V</text>
<text x="375.2" y="190.6">10V</text>
<text x="89.3" y="192.2">60</text>
<text x="151.5" y="196.3">10</text>
<text x="230" y="194.3">1.5</text>
<text x="292.4" y="193.8">1.4</text>
<text x="292.4" y="197">1.2</text>
<text x="327.6" y="196.2">30mA</text>
<text x="354" y="196.4">0.1</text>
<text x="27.6" y="198.8">10</text>
<text x="89.3" y="200.2">40</text>
<text x="230" y="201.6">1.0</text>
<text x="292.4" y="200.2">1.0</text>
<text x="292.4" y="203.4">0.8</text>
<text x="327.7" y="203.3">20mA</text>
<text x="89.3" y="208.1">20</text>
<text x="152.6" y="206.4">1</text>
<text x="230" y="208.9">0.5</text>
<text x="292.4" y="206.6">0.6</text>
<text x="292.4" y="209.8">0.4</text>
<text x="327.9" y="206.9">15mA</text>
<text x="352.3" y="208.7" transform="rotate(-90 352.3 208.7)">DARK CURRENT : I</text>
<text x="352.9" y="206.4">0.01</text>
<text x="25.3" y="216" transform="rotate(-90 25.3 216)">RELATIVE COLLECTOR CURRENT : I (%)</text>
<text x="87" y="210.1" transform="rotate(-90 87 210.1)">FORWARD CURRENT : I (mA)</text>
<text x="149.2" y="210.2" transform="rotate(-90 149.2 210.2)">FORWARD CURRENT : I (mA)</text>
<text x="150.9" y="215.9">0.1</text>
<text x="228.3" y="211.2" transform="rotate(-90 228.3 211.2)">COLLECTOR CURRENT : I (mA)</text>
<text x="290.8" y="211.3" transform="rotate(-90 290.8 211.3)">COLLECTOR CURRENT : I (mA)</text>
<text x="292.4" y="213">0.2</text>
<text x="328.2" y="210.3">10mA</text>
<text x="328.7" y="213">5mA</text>
<text x="351.8" y="216">0.001</text>
<text x="28.7" y="216.2">1</text>
<text x="29.8" y="217.6">0</text>
<text x="35.1" y="217.6">2</text>
<text x="40.4" y="217.6">4</text>
<text x="40.9" y="221.6">DISTANCE : d (mm)</text>
<text x="45.8" y="217.6">6</text>
<text x="51.1" y="217.6">8</text>
<text x="55.9" y="217.6">10</text>
<text x="61.2" y="217.6">12</text>
<text x="66.5" y="217.6">14</text>
<text x="90.4" y="216.5">0</text>
<text x="91.5" y="218.1">0</text>
<text x="98.9" y="218.1">20</text>
<text x="106.9" y="218.1">40</text>
<text x="114.9" y="218.1">60</text>
<text x="123.1" y="218.1">80</text>
<text x="130.3" y="218.1">100</text>
<text x="152.8" y="217.6">0.8</text>
<text x="159.2" y="217.6">1.0</text>
<text x="160.6" y="221.5">FORWARD VOLTAGE : V (V)</text>
<text x="165.7" y="217.6">1.2</text>
<text x="172.1" y="217.6">1.4</text>
<text x="178.5" y="217.6">1.6</text>
<text x="185" y="217.6">1.8</text>
<text x="191.4" y="217.6">2.0</text>
<text x="231.6" y="216.2">0</text>
<text x="232.7" y="217.6">0</text>
<text x="238.5" y="221.6">FORWARD CURRENT : I (mA)</text>
<text x="240.1" y="217.6">10</text>
<text x="248.1" y="217.6">20</text>
<text x="256.1" y="217.6">30</text>
<text x="264.1" y="217.6">40</text>
<text x="272.2" y="217.6">50</text>
<text x="294.1" y="216.2">0</text>
<text x="295.2" y="217.6">0</text>
<text x="301.1" y="221.5">COLLECTOR−EMITTER : V</text>
<text x="303.2" y="217.6">5</text>
<text x="310.6" y="217.6">10</text>
<text x="318.6" y="217.6">15</text>
<text x="326.6" y="217.6">20</text>
<text x="334.6" y="217.6">25</text>
<text x="355.5" y="217.7">−100 −80 −60 −40 −20</text>
<text x="361.1" y="221.6">AMBIENT TEMPERATURE : Ta (˚C)</text>
<text x="373" y="217.7">0</text>
<text x="375.8" y="217.7">20</text>
<text x="379" y="217.7">40</text>
<text x="382.2" y="217.7">60</text>
<text x="385.4" y="217.7">80 100 120 140</text>
<text x="96.2" y="222.2">AMBIENT TEMPERATURE : Ta (˚C)</text>
<text x="26.9" y="236.3">2.0</text>
<text x="88.4" y="236.4">100</text>
<text x="96.5" y="237.9">P</text>
<text x="150.3" y="236.3">160</text>
<text x="26.9" y="244.4">1.6</text>
<text x="89.4" y="244.4">80</text>
<text x="150.3" y="241.4">140</text>
<text x="96.5" y="246.1">P</text>
<text x="150.3" y="251.5">100</text>
<text x="150.3" y="246.3">120</text>
<text x="26.9" y="252.3">1.2</text>
<text x="63.2" y="255.7">10mA</text>
<text x="65.4" y="257.9">1mA</text>
<text x="89.4" y="252.4">60</text>
<text x="151.4" y="256.5">80</text>
<text x="26.9" y="260.6">0.8</text>
<text x="89.4" y="260.5">40</text>
<text x="151.4" y="261.3">60</text>
<text x="25.3" y="269.8" transform="rotate(-90 25.3 269.8)">FORWARD VOLTAGE : V (V)</text>
<text x="26.9" y="268.5">0.4</text>
<text x="89.4" y="268.5">20</text>
<text x="151.4" y="266.5">40</text>
<text x="84.7" y="273.5" transform="rotate(-90 84.7 273.5)">POWER DISSIPATION / COLLECTOR</text>
<text x="87" y="273.5" transform="rotate(-90 87 273.5)">POWER DISSIPATION : P / P (mW)</text>
<text x="151.4" y="271.5">20</text>
<text x="152.6" y="275.7">0</text>
<text x="28.6" y="276.4">0</text>
<text x="29.7" y="277.8">0</text>
<text x="34.1" y="281.7">AMBIENT TEMPERATURE : Ta (˚C)</text>
<text x="37.1" y="277.8">20</text>
<text x="45.1" y="277.8">40</text>
<text x="53.1" y="277.8">60</text>
<text x="61.1" y="277.8">80</text>
<text x="68.5" y="277.8">100</text>
<text x="90.4" y="276.4">0</text>
<text x="91.7" y="277.8">0</text>
<text x="95.8" y="281.7">AMBIENT TEMPERATURE : Ta (°C)</text>
<text x="99.1" y="277.8">20</text>
<text x="107" y="277.8">40</text>
<text x="115" y="277.8">60</text>
<text x="122.9" y="277.8">80</text>
<text x="130.3" y="277.8">100</text>
<text x="149.2" y="276.2" transform="rotate(-90 149.2 276.2)">RELATIVE COLLECTOR CURRENT : I (%)</text>
<text x="151.8" y="277.8">−60</text>
<text x="156.6" y="277.8">−40</text>
<text x="158" y="281.7">AMBIENT TEMPERATURE : Ta (˚C)</text>
<text x="161.7" y="277.8">−20</text>
<text x="168.5" y="277.8">0</text>
<text x="173" y="277.8">20</text>
<text x="178" y="277.8">40</text>
<text x="183.1" y="277.8">60</text>
<text x="188.1" y="277.8">80</text>
<text x="192.5" y="277.8">100</text>
</g>
<g font-size="1.9" fill="#231f20">
<text x="308.9" y="141.6">Anode</text>
<text x="330" y="141.6">Collector</text>
<text x="107.1" y="144.3">∗ Non-coherent Infrared light emitting diode used.</text>
<text x="107.1" y="152.4">∗ This product is not designed to be protected against electromagnetic wave.</text>
<text x="308.9" y="151.5">Cathode</text>
<text x="330.2" y="151.5">Emitter</text>
</g>
<g font-size="1.7">
<text x="67.9" y="47.3">F</text>
<text x="68.3" y="52.1">R</text>
<text x="68.3" y="56.8">D</text>
<text x="67.1" y="61.6">CEO</text>
<text x="67.1" y="66.3">ECO</text>
<text x="67.8" y="71.2">C</text>
<text x="68.3" y="75.8">C</text>
</g>
<g font-size="1.6">
<text x="64" y="106.2">F</text>
<text x="107.7" y="106.2">F</text>
<text x="63.4" y="110.7">R</text>
<text x="108.7" y="110.7">R</text>
<text x="62.2" y="115.2">CEO</text>
<text x="63.8" y="119.7">P</text>
<text x="108.7" y="115.2">CE</text>
<text x="63.4" y="124.2">C</text>
<text x="108.7" y="124.2">CE</text>
<text x="117.3" y="124.2">F</text>
<text x="61.8" y="130.1">CE(sat)</text>
<text x="107.7" y="130.1">F</text>
<text x="118.6" y="130.1">C</text>
<text x="108.7" y="135.9">CE</text>
<text x="117.3" y="135.9">F</text>
<text x="129.3" y="135.9">L</text>
</g>
<g font-size="1.4">
<text x="63.5" y="140.9">C</text>
<text x="107.7" y="142.4">F</text>
<text x="64.4" y="145.7">P</text>
<text x="108.5" y="150.3">CC</text>
<text x="116.4" y="150.3">C</text>
<text x="126.1" y="150.3">L</text>
<text x="63.9" y="157.7">P</text>
</g>
<g font-size="1.3">
<text x="25.3" y="179.7" transform="rotate(-90 25.3 179.7)">C</text>
<text x="265.3" y="177.9">CE</text>
<text x="228.3" y="185.8" transform="rotate(-90 228.3 185.8)">C</text>
<text x="290.8" y="185.9" transform="rotate(-90 290.8 185.9)">C</text>
<text x="87" y="186.5" transform="rotate(-90 87 186.5)">F</text>
<text x="149.2" y="186.7" transform="rotate(-90 149.2 186.7)">F</text>
<text x="326.1" y="189.3">F</text>
<text x="352.3" y="189.9" transform="rotate(-90 352.3 189.9)">CEO</text>
<text x="372.2" y="186.4">CE</text>
<text x="184.6" y="221.5">F</text>
<text x="262" y="221.6">F</text>
<text x="326.3" y="221.5">CE</text>
<text x="97.8" y="237.9">C</text>
<text x="149.2" y="240" transform="rotate(-90 149.2 240)">C</text>
<text x="25.3" y="245.8" transform="rotate(-90 25.3 245.8)">F</text>
<text x="87" y="245.4" transform="rotate(-90 87 245.4)">C</text>
<text x="87" y="249.1" transform="rotate(-90 87 249.1)">D</text>
<text x="97.8" y="246.1">D</text>
</g>
</svg>
